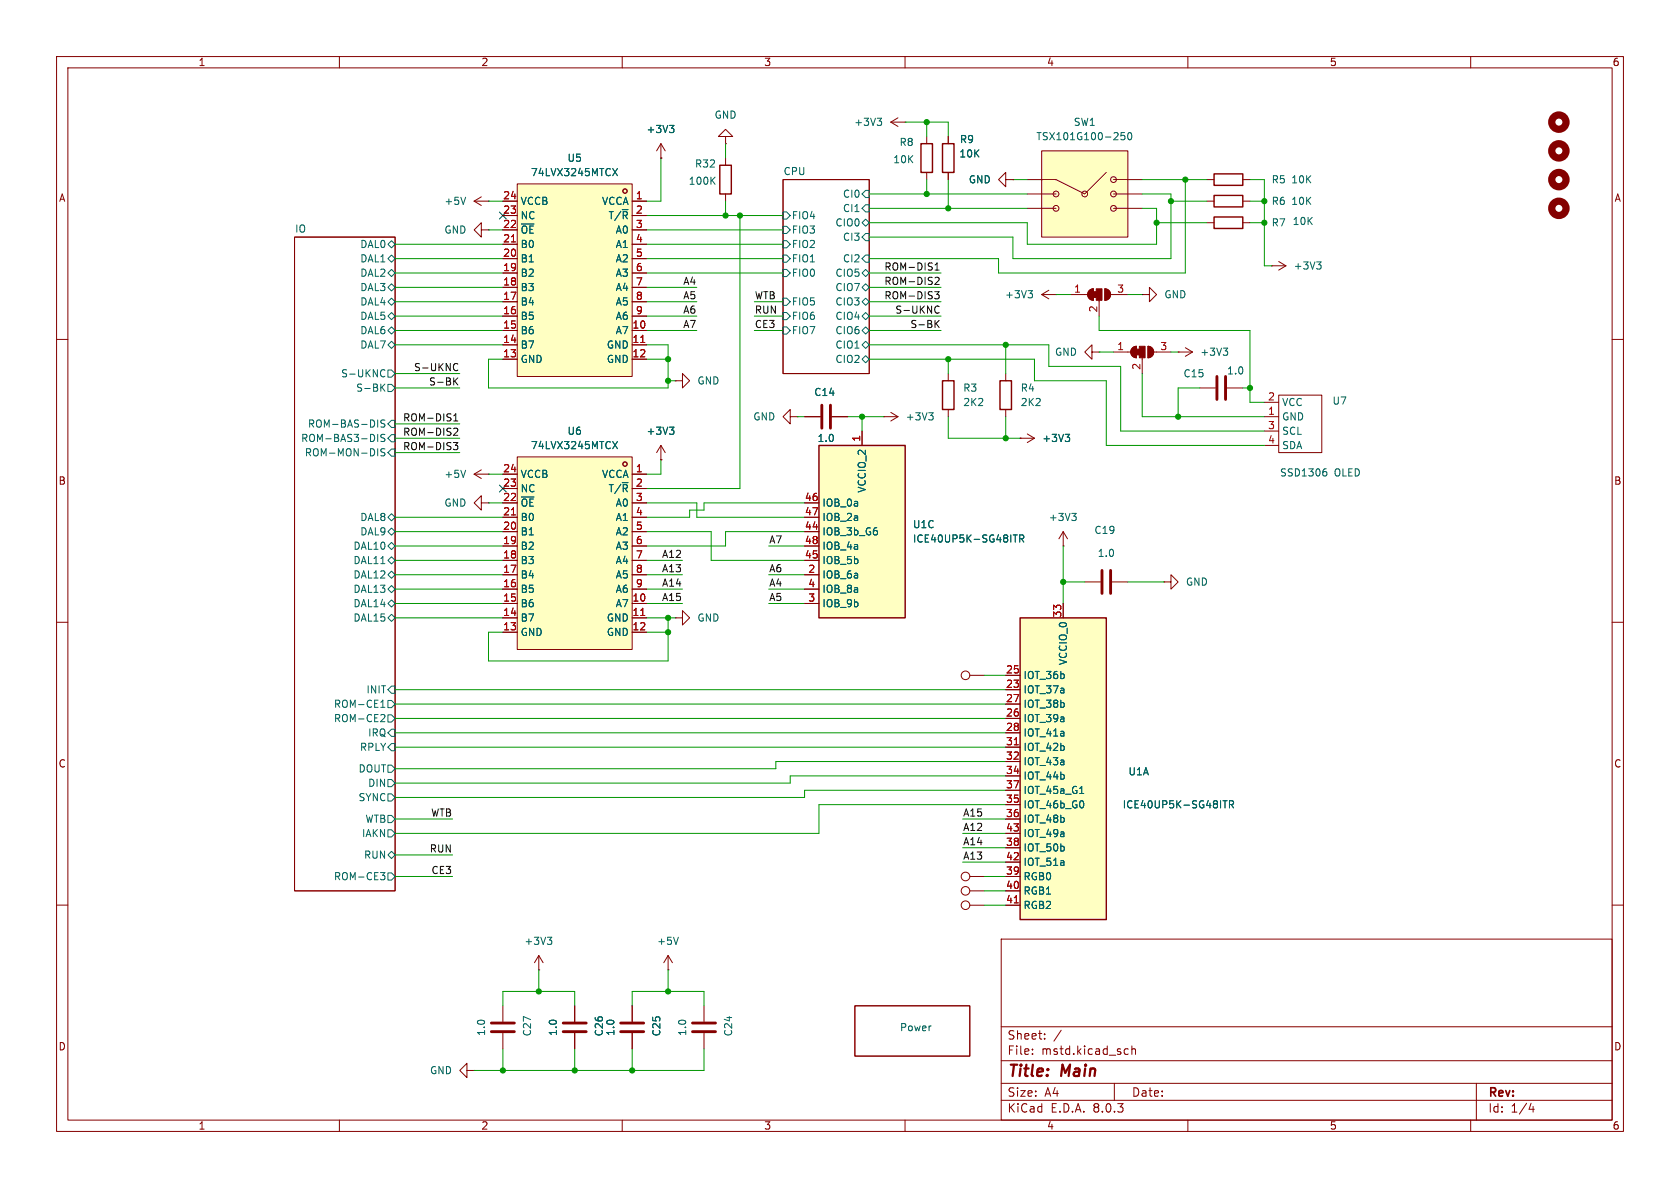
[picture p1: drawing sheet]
<svg xmlns="http://www.w3.org/2000/svg" width="297mm" height="210mm" viewBox="0 0 297 210" stroke-linecap="round" stroke-linejoin="round" font-family="sans-serif">
<g fill="none" stroke="#840000" stroke-width=".18">
<path d="M10 10h277v190h-277zM12 12h273v186h-273zM60 10v2M110 10v2M160 10v2M210 10v2M260 10v2M128.3 24.1h1.2l-1.2-1.2-1.3 1.2h1.3v1.3M128.3 25.4h.1M138.4 31.8h15.3v34.2h-15.3zM157.5 21.6l1.2 .8M157.5 21.6h2.5"/>
<path d="M158.7 20.8l-1.2 .8M160 21.6h.1M163.8 24.1v1.3M163.8 30.5v1.3M167.6 24.1v1.3M167.6 30.5v1.3M10 60h2M52.1 41.9h17.7v115.6h-17.7zM285 60h2M119.4 67.3h1.2v-1.3l1.3 1.3-1.3 1.3v-1.3M119.4 67.3h.1M139.7 73.7v-1.3l-1.3 1.3 1.3 1.2v-1.2h1.3"/>
<path d="M141 73.7h.1M142.2 73.7h2.8M147.1 73.7h2.8M167.6 66v1.3M167.6 72.4v1.3M10 110h2M285 110h2M10 160h2M285 160h2M118.1 171.5h.1M118.1 168.9l-.8 1.3M118.1 168.9v2.6"/>
<path d="M118.1 168.9l.8 1.3M151.1 177.8h20.3v8.9h-20.3zM177 166h108v32h-108zM60 198v2M110 198v2M160 198v2M177 194.5h108M177 191.5h108M177 187.5h108M177 181.5h108M182.5 186.3v.1M182.5 185.5v.1"/>
<path d="M184.7 183.6v.1M184.7 182.8v.1M187.6 182.1l-1.3 2M197 191.5v3M199 185.4l.5 .1M199.5 186.3l-.5 .1M200.1 185.5l.2-.1 .4 .1v.9M200.1 184.9v1.5M210 198v2M260 198v2M261 191.5v6.5M270.7 195l-.4 1.1h.9"/>
<path d="M271 195.6v1"/>
</g>
<g fill="none" stroke="#006464" stroke-width=".18">
<path d="M138.4 37.5h.7l.6 .6-.6 .6h-.7zM152.4 39.4l.6-.7 .7 .7-.7 .6zM153 33.7h.7v1.2h-.7l-.6-.6zM153 36.2h.7v1.3h-.7l-.6-.7zM155.1 20.9h.8l-.5 .5M155.6 21.4l.3 .2v.3l-.3 .3M68.6 58.4l.6-.6 .6 .6-.6 .7zM68.6 53.3l.6-.6 .6 .6-.6 .7zM68.6 50.8l.6-.6 .6 .6-.6 .6zM68.6 55.9l.6-.7 .6 .7-.6 .6zM68.6 48.3l.6-.7 .6 .7-.6 .6zM68.6 45.7l.6-.6 .6 .6-.6 .7z"/>
<path d="M69.2 42.5l.6 .7-.6 .6-.6-.6zM138.4 57.8h.7l.6 .6-.6 .7h-.7zM138.4 47.6h.7l.6 .7-.6 .6h-.7zM138.4 45.1h.7l.6 .6-.6 .7h-.7zM138.4 42.5h.7l.6 .7-.6 .6h-.7zM138.4 40h.7l.6 .6-.6 .7h-.7zM138.4 52.7h.7l.6 .6-.6 .7h-.7zM138.4 55.2h.7l.6 .7-.6 .6h-.7zM152.4 53.3l.6-.6 .7 .6-.7 .7zM152.4 55.9l.6-.7 .7 .7-.7 .6zM152.4 48.3l.6-.7 .7 .7-.7 .6zM152.4 58.4l.6-.6 .7 .6-.7 .7z"/>
<path d="M152.4 50.8l.6-.6 .7 .6-.7 .6zM153 45.1h.7v1.3h-.7l-.6-.7zM153 41.3h.7v1.2h-.7l-.6-.6zM66.8 74.2v1.3M66.8 76.8v1.2M66.8 79.3v1.3M67.5 68.4l.5 .8M67.5 65.4l.3-.1 .2 .2M68 79.4l-.4-.1-.3 .3 .1 .3 .6 .2v.4l-.2 .1-.5-.1M68 74.3l-.4-.1-.3 .3 .1 .3 .6 .2v.4l-.2 .1-.5-.1M68 76.8h-.4l-.3 .2 .1 .3 .6 .3v.3l-.2 .1h-.5M68 67.9l-.7 .7"/>
<path d="M68 66.5l-.2 .1h-.3M68.6 61l.6-.7 .6 .7-.6 .6zM68.6 67.9h.6l.6 .7-.6 .6h-.6zM68.6 65.4h.6l.6 .6-.6 .7h-.6zM69.2 76.8h.6v1.3h-.6l-.6-.6zM69.2 74.3h.6v1.3h-.6l-.6-.7zM152.4 61l.6-.7 .7 .7-.7 .6zM153 62.9l.7 .6-.7 .6-.6-.6zM68.6 94l.6-.7 .6 .7-.6 .6zM68.6 96.5l.6-.6 .6 .6-.6 .7zM68.6 99.1l.6-.7 .6 .7-.6 .6zM68.6 91.4l.6-.6 .6 .6-.6 .7z"/>
<path d="M68.6 80l.6-.6h.6v1.2h-.6zM68.6 101.6l.6-.6 .6 .6-.6 .6zM68.6 104.1l.6-.6 .6 .6-.6 .7zM68.6 109.2l.6-.6 .6 .6-.6 .7zM68.6 106.7l.6-.7 .6 .7-.6 .6zM67.3 125h.7M67.3 124.1l.4-.3v1.2M67.5 126.3l.4 .1 .1 .3-.7 .9h.7M68.6 137.8h.6l.6 .6-.6 .7h-.6zM68.6 135.3h.6l.6 .6-.6 .6h-.6zM68.6 123.8h.6l.6 .7-.6 .6h-.6zM68.6 126.4h.6l.6 .6-.6 .6h-.6z"/>
<path d="M69.2 131.4h.6v1.3h-.6l-.6-.6zM69.2 128.9h.6v1.3h-.6l-.6-.7zM69.2 121.3h.6v1.3h-.6l-.6-.7zM67.3 154.2h.7l-.4 .5 .4 .2v.4l-.2 .2h-.4M68.6 144.1h.6l.6 .7-.6 .6h-.6zM68.6 146.7h.6l.6 .6-.6 .7h-.6zM68.6 140.3h.6l.6 .7-.6 .6h-.6zM68.6 154.3h.6l.6 .6-.6 .7h-.6zM68.6 151.1l.6-.6 .6 .6-.6 .7zM119.9 165.7l-.4 1.2"/>
</g>
<path d="M145.3 71.6v4.1M146.8 71.6v4.1" fill="none" stroke="#840000" stroke-width=".51"/>
<path d="M162.8 25.4h2v5.1h-2zM166.6 25.4h2.1v5.1h-2.1zM166.6 67.3h2.1v5.1h-2.1z" fill="none" stroke="#840000" stroke-width=".25"/>
<path d="M91.4 32.5h20.4v34.1h-20.4z" fill="#ffffc2"/>
<g fill="none" stroke="#840000" stroke-width=".18">
<path d="M88.9 35.6h2.5M88.9 38.1h2.5M91.4 32.5h20.4v34.1h-20.4zM111.8 35.6h2.5M111.8 38.1h2.5M177.8 31.8v-1.3l-1.3 1.3 1.3 1.2v-1.2h1.3M179.1 31.8h.1M88.9 58.4h2.5M88.9 55.9h2.5M88.9 53.3h2.5M88.9 50.8h2.5M88.9 48.3h2.5"/>
<path d="M88.9 45.7h2.5M88.9 43.2h2.5M88.9 40.6h2.5M111.8 58.4h2.5M111.8 55.9h2.5M111.8 53.3h2.5M111.8 50.8h2.5M111.8 48.3h2.5M111.8 45.7h2.5M111.8 43.2h2.5M111.8 40.6h2.5M184.1 52.1l1.3 .7"/>
<path d="M184.1 52.1h2.6M185.4 51.3l-1.3 .8M186.7 52.1h.1M189.2 52.1h3.1M192.6 51.4l.7-.3v2a1.02 1.02 0 0 1-.9-.6 1.02 1.02 0 0 1 .2-1.1zM194.3 53.1v2.8M195.3 51.1a1.02 1.02 0 0 1 1 1 1.02 1.02 0 0 1-1 1zM196.3 52.1h3.1M201.9 52.1h1.3v-1.3l1.3 1.3-1.3 1.2v-1.2M201.9 52.1h.1M224.8 47h.1M224.8 47h2.5"/>
<path d="M226.1 46.2l1.2 .8M227.3 47l-1.2 .8M88.9 61h2.5M88.9 63.5h2.5M111.8 61h2.5M111.8 63.5h2.5M156.2 73.7h.1M156.2 73.7h2.5M157.5 72.9l1.2 .8M158.7 73.7l-1.2 .7M119.4 109.2h1.2v-1.2l1.3 1.2-1.3 1.3v-1.3M119.4 109.2h.1"/>
<path d="M205.7 102.9h1.3v-1.3l1.3 1.3-1.3 1.2v-1.2M205.7 102.9h.1M171.4 157.5h2.6M88.9 177.8v2.8M171.4 160h2.6M88.9 182.6v2.8"/>
<circle cx="110.5" cy="33.8" r=".38"/>
<circle cx="170.7" cy="157.5" r=".76"/>
<circle cx="170.7" cy="160" r=".76"/>
</g>
<path d="M90.4 42.8h.7M113.3 60.5h.7" fill="none" stroke="#a90000" stroke-width=".18"/>
<path d="M108.3 29.8l.9 1.3M109.2 29.8l-.9 1.3M181.7 51.4h.8l-.4 .5M182.3 51.9l.2 .2v.3l-.2 .2M232.8 46.3h.7l-.4 .5M233.3 46.8l.2 .2v.3l-.2 .3M164.2 73h.8l-.5 .5M164.7 73.5l.3 .2v.3l-.3 .2" fill="none" stroke="#006464" stroke-width=".18"/>
<path d="M86.9 182.4h4M86.9 180.8h4" fill="none" stroke="#840000" stroke-width=".51"/>
<g fill="#840000" stroke="#840000" stroke-width=".18">
<path d="M193.3 51.6h.5v1h-.5z"/>
<path d="M192.6 51.4l.7-.3v2a1.02 1.02 0 0 1-.9-.6 1.02 1.02 0 0 1 .2-1.1z"/>
<path d="M193.8 51.1h1v2h-1z"/>
<path d="M195.3 51.1a1.02 1.02 0 0 1 1 1 1.02 1.02 0 0 1-1 1z"/>
</g>
<path d="M91.4 80.8h20.4v34h-20.4z" fill="#ffffc2"/>
<g fill="none" stroke="#840000" stroke-width=".18">
<path d="M88.9 83.8h2.5M88.9 99.1h2.5M88.9 96.5h2.5M88.9 86.4h2.5M88.9 94h2.5M88.9 91.4h2.5M88.9 88.9h2.5M91.4 80.8h20.4v34h-20.4zM111.8 83.8h2.5M111.8 99.1h2.5M111.8 96.5h2.5M111.8 86.4h2.5"/>
<path d="M111.8 94h2.5M111.8 91.4h2.5M111.8 88.9h2.5M88.9 106.7h2.5M88.9 109.2h2.5M88.9 111.8h2.5M88.9 104.1h2.5M88.9 101.6h2.5M111.8 106.7h2.5M111.8 109.2h2.5M111.8 111.8h2.5M111.8 104.1h2.5"/>
<path d="M111.8 101.6h2.5"/>
<circle cx="110.5" cy="82" r=".38"/>
</g>
<path d="M90.4 91h.7M113.3 108.8h.7" fill="none" stroke="#a90000" stroke-width=".18"/>
<path d="M108.3 78l.9 1.3M109.2 78l-.9 1.3" fill="none" stroke="#006464" stroke-width=".18"/>
<path d="M144.8 78.7h15.2v30.5h-15.2z" fill="#ffffc2"/>
<path d="M127.3 29.2h2v5.1h-2zM144.8 78.7h15.2v30.5h-15.2zM176.8 67.3h2v5.1h-2z" fill="none" stroke="#840000" stroke-width=".25"/>
<g fill="none" stroke="#840000" stroke-width=".18">
<path d="M83.8 35.6l1.3 .7M83.8 35.6h2.6M85.1 34.8l-1.3 .8M86.4 35.6h.1M128.3 27.9v1.3M128.3 34.3v1.3M116.8 78.7l-.7 1.3M116.8 78.7v2.6M116.8 78.7l.8 1.3M152.4 76.2v2.5M177.8 66v1.3M177.8 72.4v1.3"/>
<path d="M180.3 77.5h.1M180.3 77.5h2.6M181.6 76.7l1.3 .8M182.9 77.5l-1.3 .7M193 62.2v-1.2l-1.2 1.2 1.2 1.3v-1.3h1.3M194.3 62.2h.1M196.8 62.2h3.1M200.2 61.5l.7-.3v2a1.02 1.02 0 0 1-.9-.6 1.02 1.02 0 0 1 .2-1.1zM201.9 63.2v2.8M202.9 61.2a1.02 1.02 0 0 1 1.1 1 1.02 1.02 0 0 1-1.1 1zM204 62.2h3M83.8 83.8l1.3 .8"/>
<path d="M83.8 83.8h2.6M85.1 88.9v-1.3l-1.3 1.3 1.3 1.3v-1.3h1.3M85.1 83.1l-1.3 .7M86.4 88.9h.1M86.4 83.8h.1M116.8 81.3h.1M142.2 94h2.6M142.2 99.1h2.6M142.2 88.9h2.6M142.2 91.4h2.6M142.2 96.5h2.6M188 96.5h.1"/>
<path d="M188 94l-.8 1.3M188 94v2.5M188 94l.7 1.3M142.2 101.6h2.6M142.2 106.7h2.6M142.2 104.1h2.6M171.4 119.4h2.6M191.8 102.9h2.8M196.6 102.9h2.8M171.4 154.9h2.6M95.2 171.5h.1M95.2 168.9l-.7 1.3"/>
<path d="M95.2 168.9v2.6M95.2 168.9l.8 1.3M101.6 177.8v2.8M111.8 177.8v2.8M124.5 177.8v2.8M82.5 189.2v-1.2l-1.2 1.2 1.2 1.3v-1.3h1.3M83.8 189.2h.1M101.6 182.6v2.8M111.8 182.6v2.8M124.5 182.6v2.8"/>
<circle cx="170.7" cy="119.4" r=".76"/>
<circle cx="170.7" cy="154.9" r=".76"/>
</g>
<g fill="none" stroke="#006464" stroke-width=".18">
<path d="M82.3 34.9l-.4 1.2M125.9 31.9l.5 .7M126.4 31.3l-.7 .7M118.4 75.5h.7l-.4 .5M118.9 76l.2 .2v.3l-.2 .3M188.3 76.8h.8l-.4 .5M188.9 77.3l.2 .2v.3l-.2 .2M82.3 83.1l-.4 1.3M179.1 94.6h.7M179.5 94.6v1.2M180.3 95.2h.6l.1-.2-.1-.3-.6-.1v1.2M180.6 95.2l.4 .6"/>
<path d="M189.5 90.7h.8l-.5 .5M190 91.2l.3 .3v.3l-.3 .2M96.8 165.7h.7l-.4 .5M97.3 166.2l.2 .2v.3l-.2 .2"/>
</g>
<path d="M194.8 100.8v4.1M196.3 100.8v4.1M99.6 182.4h4M99.6 180.8h4M109.7 182.4h4.1M109.7 180.8h4.1M122.4 182.4h4.1M122.4 180.8h4.1" fill="none" stroke="#840000" stroke-width=".51"/>
<g fill="#840000" stroke="#840000" stroke-width=".18">
<path d="M200.9 61.7h.5v1h-.5z"/>
<path d="M200.2 61.5l.7-.3v2a1.02 1.02 0 0 1-.9-.6 1.02 1.02 0 0 1 .2-1.1z"/>
<path d="M201.4 61.2h1v2h-1z"/>
<path d="M202.9 61.2a1.02 1.02 0 0 1 1.1 1 1.02 1.02 0 0 1-1.1 1z"/>
</g>
<path d="M180.3 109.2h15.3v53.4h-15.3z" fill="#ffffc2"/>
<path d="M180.3 109.2h15.3v53.4h-15.3z" fill="none" stroke="#840000" stroke-width=".25"/>
<g fill="none" stroke="#840000" stroke-width=".18">
<path d="M177.8 119.4h2.5M188 106.7v2.5M177.8 121.9h2.5M177.8 127h2.5M177.8 124.5h2.5M177.8 129.5h2.5M177.8 132.1h2.5M177.8 134.6h2.5M177.8 137.2h2.5M177.8 139.7h2.5M177.8 142.2h2.5M177.8 144.8h2.5"/>
<path d="M177.8 149.9h2.5M177.8 154.9h2.5M177.8 157.5h2.5M177.8 152.4h2.5M177.8 147.3h2.5M177.8 160h2.5"/>
</g>
<path d="M179.3 131.7h.7M179.3 159.6h.7" fill="none" stroke="#a90000" stroke-width=".18"/>
<path d="M190.9 140.3h.7M216.2 141.5h.7M216.6 141.5v1.3M217.4 142.2h.6l.1-.2-.1-.3-.6-.2v1.3M217.7 142.2l.4 .6" fill="none" stroke="#006464" stroke-width=".18"/>
<path d="M184.1 26.7h15.3v15.2h-15.3z" fill="#ffffc2"/>
<g fill="none" stroke="#840000" stroke-width=".18">
<path d="M88.9 35.6h2.5M88.9 38.1h2.5M111.8 35.6h2.5M111.8 38.1h2.5M116.8 27.9h.1M116.8 25.4l-.7 1.3M116.8 25.4v2.5M116.8 25.4l.8 1.3M167.6 24.1v1.3M167.6 30.5v1.3M179.1 31.8h.1M181.6 34.3h5.1"/>
<path d="M181.6 36.8h5.1M184.1 26.7h15.3v15.2h-15.3zM195.6 30.5l-3.8 3.8-5.1-2.5h-5.1M196.8 31.8h5.1M196.8 34.3h5.1M196.8 36.8h5.1M213.4 31.8h1.2M213.4 35.6h1.2M213.4 39.4h1.2M219.7 31.8h1.3M219.7 35.6h1.3M219.7 39.4h1.3"/>
<path d="M85.1 40.6v-1.2l-1.3 1.2 1.3 1.3v-1.3h1.3M86.4 40.6h.1M88.9 58.4h2.5M88.9 55.9h2.5M88.9 53.3h2.5M88.9 50.8h2.5M88.9 48.3h2.5M88.9 45.7h2.5M88.9 43.2h2.5M88.9 40.6h2.5M111.8 58.4h2.5M111.8 55.9h2.5"/>
<path d="M111.8 53.3h2.5M111.8 50.8h2.5M111.8 48.3h2.5M111.8 45.7h2.5M111.8 43.2h2.5M111.8 40.6h2.5M88.9 61h2.5M88.9 63.5h2.5M111.8 61h2.5M111.8 63.5h2.5M142.2 73.7h2.8M147.1 73.7h2.8"/>
<path d="M152.4 76.2v2.5M180.3 77.5h.1M208.3 62.2h.1M208.3 62.2h2.5M209.5 61.5l1.3 .7M210.8 62.2l-1.3 .8M212.1 68.6h2.8M216.9 68.6h2.8M223.5 73.7h2.6M223.5 71.1h2.6M223.5 76.2h2.6M223.5 78.7h2.6"/>
<path d="M226.1 69.9h7.6v10.1h-7.6zM88.9 83.8h2.5M88.9 99.1h2.5M88.9 96.5h2.5M88.9 86.4h2.5M88.9 94h2.5M88.9 91.4h2.5M88.9 88.9h2.5M111.8 83.8h2.5M111.8 99.1h2.5M111.8 96.5h2.5M111.8 86.4h2.5"/>
<path d="M111.8 94h2.5M111.8 91.4h2.5M111.8 88.9h2.5M116.8 81.3h.1M142.2 99.1h2.6M142.2 96.5h2.6M142.2 94h2.6M142.2 91.4h2.6M142.2 88.9h2.6M88.9 106.7h2.5M88.9 109.2h2.5M88.9 111.8h2.5"/>
<path d="M88.9 104.1h2.5M88.9 101.6h2.5M111.8 106.7h2.5M111.8 109.2h2.5M111.8 111.8h2.5M111.8 104.1h2.5M111.8 101.6h2.5M142.2 106.7h2.6M142.2 104.1h2.6M142.2 101.6h2.6M177.8 119.4h2.5M188 106.7v2.5"/>
<path d="M177.8 121.9h2.5M177.8 127h2.5M177.8 124.5h2.5M177.8 129.5h2.5M177.8 132.1h2.5M177.8 134.6h2.5M177.8 137.2h2.5M177.8 139.7h2.5M177.8 142.2h2.5M177.8 144.8h2.5M177.8 149.9h2.5M177.8 154.9h2.5"/>
<path d="M177.8 157.5h2.5M177.8 152.4h2.5M177.8 147.3h2.5M101.6 177.8v2.8M111.8 177.8v2.8M177.8 160h2.5M101.6 182.6v2.8M111.8 182.6v2.8"/>
<circle cx="186.7" cy="34.3" r=".51"/>
<circle cx="186.7" cy="36.8" r=".51"/>
<circle cx="191.8" cy="34.3" r=".51"/>
<circle cx="196.8" cy="31.8" r=".51"/>
<circle cx="196.8" cy="36.8" r=".51"/>
<circle cx="196.8" cy="34.3" r=".51"/>
</g>
<g fill="none" stroke="#006464" stroke-width=".18">
<path d="M108.3 29.8l.9 1.3M109.2 29.8l-.9 1.3M118.4 22.2h.7l-.4 .5M118.9 22.7l.2 .2v.3l-.2 .2M198.8 23.4h-.6v.6l.1-.1 .5 .1 .1 .2-.1 .4-.2 .1-.4-.1M199.5 23.6l.2-.2a.68 .68 0 0 1 .4 .7 .68 .68 0 0 1-.4 .6l-.2-.1-.1-.4zM108.3 78l.9 1.3M109.2 78l-.9 1.3M118.4 75.5h.7l-.4 .5M118.9 76l.2 .2v.3l-.2 .3M188.3 76.8h.8l-.4 .5M188.9 77.3l.2 .2v.3l-.2 .2"/>
<path d="M216.3 61.5h.7l-.4 .5M216.8 62l.2 .3v.3l-.2 .2M179.1 94.6h.7M179.5 94.6v1.2M180.3 95.2h.6l.1-.2-.1-.3-.6-.1v1.2M180.6 95.2l.4 .6M234.1 83.4h.4l.1 .2-.1 .4-.4 .1M234.2 82.9h.3M190.9 140.3h.7M216.2 141.5h.7M216.6 141.5v1.3M217.4 142.2h.6l.1-.2-.1-.3-.6-.2v1.3"/>
<path d="M217.7 142.2l.4 .6"/>
</g>
<g fill="none" stroke="#840000" stroke-width="1.3">
<circle cx="275.6" cy="31.7" r="1.27"/>
<circle cx="275.6" cy="21.6" r="1.27"/>
<circle cx="275.6" cy="36.8" r="1.27"/>
<circle cx="275.6" cy="26.7" r="1.27"/>
</g>
<path d="M214.6 34.5h5.1v2.1h-5.1zM214.6 30.7h5.1v2.1h-5.1zM214.6 38.4h5.1v2h-5.1z" fill="none" stroke="#840000" stroke-width=".25"/>
<path d="M215.1 66.5v4.1M216.7 66.5v4.1" fill="none" stroke="#840000" stroke-width=".51"/>
<g fill="none" stroke="#0f0f0f" stroke-width=".18">
<path d="M165.2 51.6h.8l-.4 .4 .4 .2v.4l-.2 .2h-.4M165.3 47.7h.7M165.3 46.8l.4-.3v1.2M165.4 49.1l.4-.1 .2 .4-.8 .9h.8M165.5 57.2l.5 .7M165.5 54.2l.3-.1 .2 .1M166 56.6l-.7 .8M166 55.2l-.2 .2-.3-.1M80.2 78.2h.7l-.4 .5 .4 .1v.5l-.2 .2h-.4M80.2 74.4h.7M80.2 73.5l.4-.4v1.3M80.3 75.7h.4l.2 .4-.7 .9h.7"/>
<path d="M80.4 67.3l.5 .8M80.4 64.3h.3l.2 .1M80.9 66.8l-.7 .7M80.9 65.4l-.2 .1h-.3"/>
</g>
<g fill="none" stroke="#009600" stroke-width=".18">
<path d="M86.4 35.6h2.5M114.3 38.1h24.1M116.8 27.9v7.7h-2.5M128.3 25.4v2.5M128.3 35.6v2.5M130.8 38.1v48.3h-16.5M153.7 34.3h27.9M153.7 36.8h27.9M160 21.6h7.6v2.5M163.8 21.6v2.5M163.8 31.8v2.5M167.6 31.8v5"/>
<path d="M179.1 31.8h2.5M201.9 36.8h2.6v6.4h-22.9v-3.8h-27.9M201.9 34.3h5.1v11.4h-27.9v-3.8h-25.4M201.9 31.8h11.5M204.5 39.4h8.9M207 35.6h6.4M209.5 31.8v16.5h-33v-2.6h-22.8M221 35.6h2.5M221 39.4h2.5M221 31.8h2.5v15.2h1.3M69.8 55.9h19.1M69.8 58.4h19.1"/>
<path d="M69.8 53.3h19.1M69.8 43.2h19.1M69.8 45.7h19.1M69.8 48.3h19.1M69.8 50.8h19.1M86.4 40.6h2.5M114.3 55.9h8.9M114.3 58.4h8.9M114.3 53.3h8.9M114.3 43.2h24.1M114.3 45.7h24.1M114.3 48.3h24.1"/>
<path d="M114.3 50.8h8.9M114.3 40.6h24.1M133.3 55.9h5.1M133.3 58.4h5.1M133.3 53.3h5.1M153.7 55.9h12.7M153.7 58.4h12.7M153.7 53.3h12.7M153.7 48.3h12.7M153.7 50.8h12.7M186.7 52.1h2.5M194.3 55.9v2.5h26.7v12.7h2.5"/>
<path d="M199.4 52.1h2.5M69.8 61h19.1M69.8 68.6h11.5M69.8 66h11.5M69.8 77.5h11.5M69.8 74.9h11.5M114.3 61h3.8v7.6h-31.7v-5.1h2.5M114.3 63.5h3.8M118.1 67.3h1.3M141 73.7h1.2M149.9 73.7h6.3M152.4 73.7v2.5"/>
<path d="M153.7 61h31.7v3.8h12.7v11.4h25.4M153.7 63.5h29.2v3.8h12.7v11.4h27.9M167.6 73.7v3.8h12.7M167.6 63.5v2.5M177.8 61v5M177.8 73.7v3.8M194.3 62.2h2.5M201.9 66v7.7h21.6M207 62.2h1.3M212.1 68.6h-3.8v5.1M219.7 68.6h1.3M69.8 96.5h19.1"/>
<path d="M69.8 99.1h19.1M69.8 94h19.1M69.8 91.4h19.1M69.8 80h11.5M86.4 83.8h2.5M86.4 88.9h2.5M114.3 99.1h6.3M114.3 94h11.4v5.1h16.5M114.3 88.9h8.9v2.5h19M116.8 81.3v2.5h-2.5M135.9 96.5h6.3M142.2 94h-13.9v2.5h-14"/>
<path d="M142.2 88.9h-17.7v1.3h-2.6v1.2h-7.6M188 96.5v10.2M69.8 106.7h19.1M69.8 104.1h19.1M69.8 109.2h19.1M69.8 101.6h19.1M114.3 111.8h3.8M114.3 106.7h6.3M114.3 104.1h6.3M114.3 109.2h5.1M114.3 101.6h6.3M118.1 109.2v7.6h-31.7v-5h2.5"/>
<path d="M135.9 106.7h6.3M135.9 104.1h6.3M135.9 101.6h6.3M174 119.4h3.8M188 102.9h3.8M199.4 102.9h6.3M69.8 127h108M69.8 129.5h108M69.8 121.9h108M69.8 132.1h108M69.8 124.5h108M177.8 139.7h-35.6v1.3h-72.4"/>
<path d="M177.8 137.2h-38.1v1.2h-69.9M177.8 134.6h-40.6v1.3h-67.4M69.8 151.1h10.2M69.8 154.9h10.2M69.8 144.8h10.2M170.2 144.8h7.6M170.2 147.3h7.6M170.2 149.9h7.6M170.2 152.4h7.6M174 154.9h3.8M174 157.5h3.8M177.8 142.2h-33v5.1h-75"/>
<path d="M88.9 177.8v-2.5h12.7v2.5M95.2 171.5v3.8M111.8 177.8v-2.5h12.7v2.5M118.1 171.5v3.8M174 160h3.8M88.9 185.4v3.8M101.6 185.4v3.8M111.8 185.4v3.8M124.5 185.4v3.8h-40.7"/>
</g>
<path d="M88.3 37.5l1.2 1.2M89.5 37.5l-1.2 1.2M88.3 85.8l1.2 1.2M89.5 85.8l-1.2 1.2" fill="none" stroke="#000084" stroke-width=".18"/>
<path d="M90.4 42.8h.7M113.3 60.5h.7M90.4 91h.7M113.3 108.8h.7M179.3 131.7h.7M179.3 159.6h.7" fill="none" stroke="#a90000" stroke-width=".18"/>
<g fill="#009600" stroke="#009600" stroke-width=".18">
<circle cx="88.9" cy="189.2" r=".46"/>
<circle cx="95.2" cy="175.3" r=".46"/>
<circle cx="111.8" cy="189.2" r=".46"/>
<circle cx="101.6" cy="189.2" r=".46"/>
<circle cx="118.1" cy="175.3" r=".46"/>
<circle cx="118.1" cy="111.8" r=".46"/>
<circle cx="167.6" cy="63.5" r=".46"/>
<circle cx="118.1" cy="109.2" r=".46"/>
<circle cx="209.5" cy="31.8" r=".46"/>
<circle cx="223.5" cy="39.4" r=".46"/>
<circle cx="223.5" cy="35.6" r=".46"/>
<circle cx="221" cy="68.6" r=".46"/>
<circle cx="208.3" cy="73.7" r=".46"/>
<circle cx="130.8" cy="38.1" r=".46"/>
<circle cx="128.3" cy="38.1" r=".46"/>
<circle cx="163.8" cy="21.6" r=".46"/>
<circle cx="163.8" cy="34.3" r=".46"/>
<circle cx="167.6" cy="36.8" r=".46"/>
<circle cx="204.5" cy="39.4" r=".46"/>
<circle cx="207" cy="35.6" r=".46"/>
<circle cx="118.1" cy="67.3" r=".46"/>
<circle cx="118.1" cy="63.5" r=".46"/>
<circle cx="152.4" cy="73.7" r=".46"/>
<circle cx="188" cy="102.9" r=".46"/>
<circle cx="177.8" cy="61" r=".46"/>
<circle cx="177.8" cy="77.5" r=".46"/>
</g>
<g font-size="2.8" fill="#840000">
<text x="178" y="190.9">Title:</text>
<text x="187.7" y="190.9">Main</text>
</g>
<g font-size="2.1" fill="#840000">
<text x="178" y="184">Sheet:</text>
<text x="178" y="186.7">File:</text>
<text x="184.1" y="186.7">mstd.kicad_sch</text>
<text x="178" y="196.9">KiCad</text>
<text x="178" y="194.1">Size:</text>
<text x="184.7" y="194.1">A4</text>
<text x="185.7" y="196.9">E.D.A.</text>
<text x="193.3" y="196.9">8.0.3</text>
<text x="200" y="194.1">Date:</text>
<text x="263" y="194.3">Rev:</text>
<text x="263" y="196.9">Id:</text>
<text x="267.1" y="196.9">1/4</text>
</g>
<g font-size="1.8" fill="#840000">
<text x="35" y="11.9">1</text>
<text x="85" y="11.9">2</text>
<text x="135" y="11.9">3</text>
<text x="185" y="11.9">4</text>
<text x="235" y="11.9">5</text>
<text x="285" y="11.9">6</text>
<text x="10.3" y="35.9">A</text>
<text x="285.3" y="35.9">A</text>
<text x="10.3" y="85.9">B</text>
<text x="285.3" y="85.9">B</text>
<text x="10.3" y="135.9">C</text>
<text x="285.3" y="135.9">C</text>
<text x="10.3" y="185.9">D</text>
<text x="285.3" y="185.9">D</text>
<text x="35" y="199.9">1</text>
<text x="85" y="199.9">2</text>
<text x="135" y="199.9">3</text>
<text x="185" y="199.9">4</text>
<text x="235" y="199.9">5</text>
<text x="285" y="199.9">6</text>
</g>
<g font-size="1.8" fill="#006464">
<text x="114.2" y="23.7">+3V3</text>
<text x="126.2" y="21.2">GND</text>
<text x="150.9" y="22.5">+3V3</text>
<text x="189.7" y="22.5">SW1</text>
<text x="100.2" y="28.8">U5</text>
<text x="122.8" y="29.8">R32</text>
<text x="157.8" y="29.1">10K</text>
<text x="158.9" y="26">R8</text>
<text x="169.5" y="28">10K</text>
<text x="169.6" y="25.5">R9</text>
<text x="183.1" y="25">TSX101G100-250</text>
<text x="93.8" y="31.3">74LVX3245MTCX</text>
<text x="121.7" y="32.9">100K</text>
<text x="138.4" y="31">CPU</text>
<text x="148.9" y="35.2">CI0</text>
<text x="171.2" y="32.6">GND</text>
<text x="224.7" y="32.6">R5</text>
<text x="228.2" y="32.6">10K</text>
<text x="52.1" y="41.2">IO</text>
<text x="78.5" y="36.4">+5V</text>
<text x="78.5" y="41.5">GND</text>
<text x="91.9" y="41.5">~{OE}</text>
<text x="91.9" y="39">NC</text>
<text x="91.9" y="36.4">VCCB</text>
<text x="106.3" y="36.4">VCCA</text>
<text x="107.5" y="39">T/~{R}</text>
<text x="108.8" y="41.5">A0</text>
<text x="139.9" y="41.5">FIO3</text>
<text x="139.9" y="39">FIO4</text>
<text x="147.6" y="40.2">CIO0</text>
<text x="148.9" y="37.7">CI1</text>
<text x="224.7" y="36.4">R6</text>
<text x="224.7" y="40.2">R7</text>
<text x="228.2" y="36.4">10K</text>
<text x="228.4" y="40">10K</text>
<text x="63.6" y="44">DAL0</text>
<text x="63.6" y="46.6">DAL1</text>
<text x="91.9" y="46.6">B1</text>
<text x="91.9" y="44">B0</text>
<text x="108.8" y="44">A1</text>
<text x="108.8" y="46.6">A2</text>
<text x="139.9" y="46.6">FIO1</text>
<text x="139.9" y="44">FIO2</text>
<text x="148.9" y="46.6">CI2</text>
<text x="148.9" y="42.8">CI3</text>
<text x="228.6" y="47.9">+3V3</text>
<text x="63.6" y="51.7">DAL3</text>
<text x="63.6" y="49.1">DAL2</text>
<text x="91.9" y="51.7">B3</text>
<text x="91.9" y="49.1">B2</text>
<text x="108.8" y="49.1">A3</text>
<text x="108.8" y="51.7">A4</text>
<text x="139.9" y="49.1">FIO0</text>
<text x="147.6" y="49.1">CIO5</text>
<text x="147.6" y="51.7">CIO7</text>
<text x="177.6" y="52.9">+3V3</text>
<text x="205.7" y="52.9">GND</text>
<text x="63.6" y="59.3">DAL6</text>
<text x="63.6" y="54.2">DAL4</text>
<text x="63.6" y="56.7">DAL5</text>
<text x="91.9" y="59.3">B6</text>
<text x="91.9" y="56.7">B5</text>
<text x="91.9" y="54.2">B4</text>
<text x="108.8" y="59.3">A7</text>
<text x="108.8" y="54.2">A5</text>
<text x="108.8" y="56.7">A6</text>
<text x="139.9" y="59.3">FIO7</text>
<text x="139.9" y="54.2">FIO5</text>
<text x="139.9" y="56.7">FIO6</text>
<text x="147.6" y="54.2">CIO3</text>
<text x="147.6" y="56.7">CIO4</text>
<text x="147.6" y="59.3">CIO6</text>
<text x="63.6" y="61.8">DAL7</text>
<text x="91.9" y="64.4">GND</text>
<text x="91.9" y="61.8">B7</text>
<text x="107.2" y="61.8">GND</text>
<text x="107.2" y="64.4">GND</text>
<text x="147.6" y="61.8">CIO1</text>
<text x="147.6" y="64.4">CIO2</text>
<text x="186.4" y="63.1">GND</text>
<text x="212.1" y="63.1">+3V3</text>
<text x="60.2" y="66.9">S-UKNC</text>
<text x="62.9" y="69.4">S-BK</text>
<text x="123.2" y="68.2">GND</text>
<text x="143.8" y="70.2">C14</text>
<text x="170.2" y="69.4">R3</text>
<text x="170.2" y="72">2K2</text>
<text x="180.3" y="69.4">R4</text>
<text x="180.3" y="72">2K2</text>
<text x="209.1" y="66.9">C15</text>
<text x="216.8" y="66.4">1.0</text>
<text x="226.6" y="72">VCC</text>
<text x="235.5" y="71.7">U7</text>
<text x="54.3" y="75.8">ROM-BAS-DIS</text>
<text x="100.2" y="77.1">U6</text>
<text x="114.2" y="77.1">+3V3</text>
<text x="133.1" y="74.5">GND</text>
<text x="160" y="74.5">+3V3</text>
<text x="226.6" y="74.5">GND</text>
<text x="226.6" y="77.1">SCL</text>
<text x="53.1" y="78.3">ROM-BAS3-DIS</text>
<text x="53.8" y="80.9">ROM-MON-DIS</text>
<text x="93.8" y="79.6">74LVX3245MTCX</text>
<text x="144.4" y="78.3">1.0</text>
<text x="184.2" y="78.3">+3V3</text>
<text x="226.6" y="79.6">SDA</text>
<text x="78.5" y="89.8">GND</text>
<text x="78.5" y="84.7">+5V</text>
<text x="91.9" y="89.8">~{OE}</text>
<text x="91.9" y="87.2">NC</text>
<text x="91.9" y="84.7">VCCB</text>
<text x="106.3" y="84.7">VCCA</text>
<text x="107.5" y="87.2">T/~{R}</text>
<text x="108.8" y="89.8">A0</text>
<text x="145.3" y="89.8">IOB_0a</text>
<text x="153.3" y="87.2" transform="rotate(-90 153.3 87.2)">VCCIO_2</text>
<text x="226.2" y="84.4">SSD1306</text>
<text x="235.9" y="84.4">OLED</text>
<text x="63.6" y="94.8">DAL9</text>
<text x="63.6" y="92.3">DAL8</text>
<text x="91.9" y="94.8">B1</text>
<text x="91.9" y="92.3">B0</text>
<text x="108.8" y="92.3">A1</text>
<text x="108.8" y="94.8">A2</text>
<text x="145.3" y="94.8">IOB_3b_G6</text>
<text x="145.3" y="92.3">IOB_2a</text>
<text x="161.3" y="93.6">U1C</text>
<text x="185.3" y="92.3">+3V3</text>
<text x="193.4" y="94.6">C19</text>
<text x="62.4" y="97.4">DAL10</text>
<text x="62.4" y="99.9">DAL11</text>
<text x="91.9" y="99.9">B3</text>
<text x="91.9" y="97.4">B2</text>
<text x="108.8" y="97.4">A3</text>
<text x="108.8" y="99.9">A4</text>
<text x="145.3" y="99.9">IOB_5b</text>
<text x="145.3" y="97.4">IOB_4a</text>
<text x="161.3" y="96.1">ICE40UP5K-SG48ITR</text>
<text x="194" y="98.7">1.0</text>
<text x="62.4" y="102.5">DAL12</text>
<text x="62.4" y="105">DAL13</text>
<text x="62.4" y="107.5">DAL14</text>
<text x="91.9" y="107.5">B6</text>
<text x="91.9" y="105">B5</text>
<text x="91.9" y="102.5">B4</text>
<text x="108.8" y="107.5">A7</text>
<text x="108.8" y="102.5">A5</text>
<text x="108.8" y="105">A6</text>
<text x="145.3" y="102.5">IOB_6a</text>
<text x="145.3" y="107.5">IOB_9b</text>
<text x="145.3" y="105">IOB_8a</text>
<text x="209.6" y="103.7">GND</text>
<text x="62.4" y="110.1">DAL15</text>
<text x="91.9" y="112.6">GND</text>
<text x="91.9" y="110.1">B7</text>
<text x="107.2" y="110.1">GND</text>
<text x="107.2" y="112.6">GND</text>
<text x="123.2" y="110.1">GND</text>
<text x="188.8" y="117.7" transform="rotate(-90 188.8 117.7)">VCCIO_0</text>
<text x="58.9" y="125.3">ROM-CE1</text>
<text x="64.7" y="122.8">INIT</text>
<text x="180.8" y="122.8">IOT_37a</text>
<text x="180.8" y="120.2">IOT_36b</text>
<text x="180.8" y="125.3">IOT_38b</text>
<text x="58.9" y="127.9">ROM-CE2</text>
<text x="65" y="130.4">IRQ</text>
<text x="180.8" y="127.9">IOT_39a</text>
<text x="180.8" y="130.4">IOT_41a</text>
<text x="63.3" y="136.8">DOUT</text>
<text x="63.5" y="132.9">RPLY</text>
<text x="180.8" y="132.9">IOT_42b</text>
<text x="180.8" y="135.5">IOT_43a</text>
<text x="199.4" y="137.3">U1A</text>
<text x="63.3" y="141.8">SYNC</text>
<text x="65" y="139.3">DIN</text>
<text x="180.8" y="138">IOT_44b</text>
<text x="180.8" y="143.1">IOT_46b_G0</text>
<text x="180.8" y="140.6">IOT_45a_G1</text>
<text x="198.4" y="143.1">ICE40UP5K-SG48ITR</text>
<text x="63.9" y="148.2">IAKN</text>
<text x="64.5" y="145.6">WTB</text>
<text x="180.8" y="145.6">IOT_48b</text>
<text x="180.8" y="148.2">IOT_49a</text>
<text x="58.9" y="155.8">ROM-CE3</text>
<text x="64.3" y="152">RUN</text>
<text x="180.8" y="150.7">IOT_50b</text>
<text x="180.8" y="155.8">RGB0</text>
<text x="180.8" y="153.3">IOT_51a</text>
<text x="180.8" y="158.3">RGB1</text>
<text x="180.8" y="160.9">RGB2</text>
<text x="92.6" y="167.2">+3V3</text>
<text x="116.1" y="167.2">+5V</text>
<text x="86" y="183.2" transform="rotate(-90 86 183.2)">1.0</text>
<text x="94.1" y="183.3" transform="rotate(-90 94.1 183.3)">C27</text>
<text x="98.7" y="183.2" transform="rotate(-90 98.7 183.2)">1.0</text>
<text x="106.8" y="183.3" transform="rotate(-90 106.8 183.3)">C26</text>
<text x="108.8" y="183.2" transform="rotate(-90 108.8 183.2)">1.0</text>
<text x="116.9" y="183.3" transform="rotate(-90 116.9 183.3)">C25</text>
<text x="121.5" y="183.2" transform="rotate(-90 121.5 183.2)">1.0</text>
<text x="129.6" y="183.3" transform="rotate(-90 129.6 183.3)">C24</text>
<text x="159" y="182.4">Power</text>
<text x="75.9" y="190.1">GND</text>
</g>
<g font-size="1.8" fill="#a90000">
<text x="88.9" y="35.3">24</text>
<text x="112.3" y="35.3">1</text>
<text x="88.9" y="40.4">22</text>
<text x="88.9" y="37.8">23</text>
<text x="112.3" y="37.8">2</text>
<text x="112.3" y="40.4">3</text>
<text x="88.9" y="45.5">20</text>
<text x="88.9" y="42.9">21</text>
<text x="112.3" y="42.9">4</text>
<text x="112.3" y="45.5">5</text>
<text x="88.9" y="53.1">17</text>
<text x="88.9" y="50.5">18</text>
<text x="88.9" y="48">19</text>
<text x="112.3" y="48">6</text>
<text x="112.3" y="50.5">7</text>
<text x="112.3" y="53.1">8</text>
<text x="189.8" y="51.8">1</text>
<text x="197.4" y="51.8">3</text>
<text x="88.9" y="58.2">15</text>
<text x="88.9" y="55.6">16</text>
<text x="111.7" y="58.2">10</text>
<text x="112.3" y="55.6">9</text>
<text x="194.1" y="55.3" transform="rotate(-90 194.1 55.3)">2</text>
<text x="88.9" y="63.2">13</text>
<text x="88.9" y="60.7">14</text>
<text x="111.7" y="60.7">11</text>
<text x="111.7" y="63.2">12</text>
<text x="197.4" y="62">1</text>
<text x="201.7" y="65.5" transform="rotate(-90 201.7 65.5)">2</text>
<text x="205" y="62">3</text>
<text x="224.1" y="70.9">2</text>
<text x="224.1" y="73.4">1</text>
<text x="224.1" y="75.9">3</text>
<text x="88.9" y="83.6">24</text>
<text x="112.3" y="83.6">1</text>
<text x="152.1" y="78.2" transform="rotate(-90 152.1 78.2)">1</text>
<text x="224.1" y="78.5">4</text>
<text x="88.9" y="88.6">22</text>
<text x="88.9" y="86.1">23</text>
<text x="112.3" y="86.1">2</text>
<text x="112.3" y="88.6">3</text>
<text x="142.2" y="88.6">46</text>
<text x="88.9" y="93.7">20</text>
<text x="88.9" y="91.2">21</text>
<text x="112.3" y="91.2">4</text>
<text x="112.3" y="93.7">5</text>
<text x="142.2" y="93.7">44</text>
<text x="142.2" y="91.2">47</text>
<text x="88.9" y="101.3">17</text>
<text x="88.9" y="98.8">18</text>
<text x="88.9" y="96.3">19</text>
<text x="112.3" y="96.3">6</text>
<text x="112.3" y="98.8">7</text>
<text x="112.3" y="101.3">8</text>
<text x="142.2" y="98.8">45</text>
<text x="142.2" y="96.3">48</text>
<text x="142.8" y="101.3">2</text>
<text x="88.9" y="106.4">15</text>
<text x="88.9" y="103.9">16</text>
<text x="111.7" y="106.4">10</text>
<text x="112.3" y="103.9">9</text>
<text x="142.8" y="106.4">3</text>
<text x="142.8" y="103.9">4</text>
<text x="88.9" y="111.5">13</text>
<text x="88.9" y="109">14</text>
<text x="111.7" y="109">11</text>
<text x="111.7" y="111.5">12</text>
<text x="187.7" y="109.3" transform="rotate(-90 187.7 109.3)">33</text>
<text x="177.8" y="119.1">25</text>
<text x="177.8" y="121.7">23</text>
<text x="177.8" y="124.2">27</text>
<text x="177.8" y="126.7">26</text>
<text x="177.8" y="129.3">28</text>
<text x="177.8" y="131.8">31</text>
<text x="177.8" y="134.4">32</text>
<text x="177.8" y="136.9">34</text>
<text x="177.8" y="142">35</text>
<text x="177.8" y="139.4">37</text>
<text x="177.8" y="144.5">36</text>
<text x="177.8" y="149.6">38</text>
<text x="177.8" y="147.1">43</text>
<text x="177.8" y="154.7">39</text>
<text x="177.8" y="152.1">42</text>
<text x="177.8" y="157.2">40</text>
<text x="177.8" y="159.8">41</text>
</g>
<g font-size="1.8" fill="#0f0f0f">
<text x="156.2" y="47.9">ROM-DIS1</text>
<text x="120.7" y="53">A5</text>
<text x="120.7" y="50.5">A4</text>
<text x="133.3" y="53">WTB</text>
<text x="156.2" y="53">ROM-DIS3</text>
<text x="156.2" y="50.5">ROM-DIS2</text>
<text x="120.7" y="58.1">A7</text>
<text x="120.7" y="55.5">A6</text>
<text x="133.3" y="55.5">RUN</text>
<text x="133.3" y="58.1">CE3</text>
<text x="158.2" y="55.5">S-UKNC</text>
<text x="160.8" y="58.1">S-BK</text>
<text x="73.1" y="65.7">S-UKNC</text>
<text x="75.8" y="68.2">S-BK</text>
<text x="71.2" y="74.6">ROM-DIS1</text>
<text x="71.2" y="77.1">ROM-DIS2</text>
<text x="71.2" y="79.7">ROM-DIS3</text>
<text x="116.9" y="98.7">A12</text>
<text x="116.9" y="101.3">A13</text>
<text x="135.9" y="96.2">A7</text>
<text x="135.9" y="101.3">A6</text>
<text x="116.9" y="103.8">A14</text>
<text x="116.9" y="106.3">A15</text>
<text x="135.9" y="106.3">A5</text>
<text x="135.9" y="103.8">A4</text>
<text x="76.1" y="144.4">WTB</text>
<text x="170.2" y="147">A12</text>
<text x="170.2" y="144.4">A15</text>
<text x="170.2" y="149.5">A14</text>
<text x="75.9" y="150.8">RUN</text>
<text x="76.2" y="154.6">CE3</text>
<text x="170.2" y="152.1">A13</text>
</g>
</svg>
